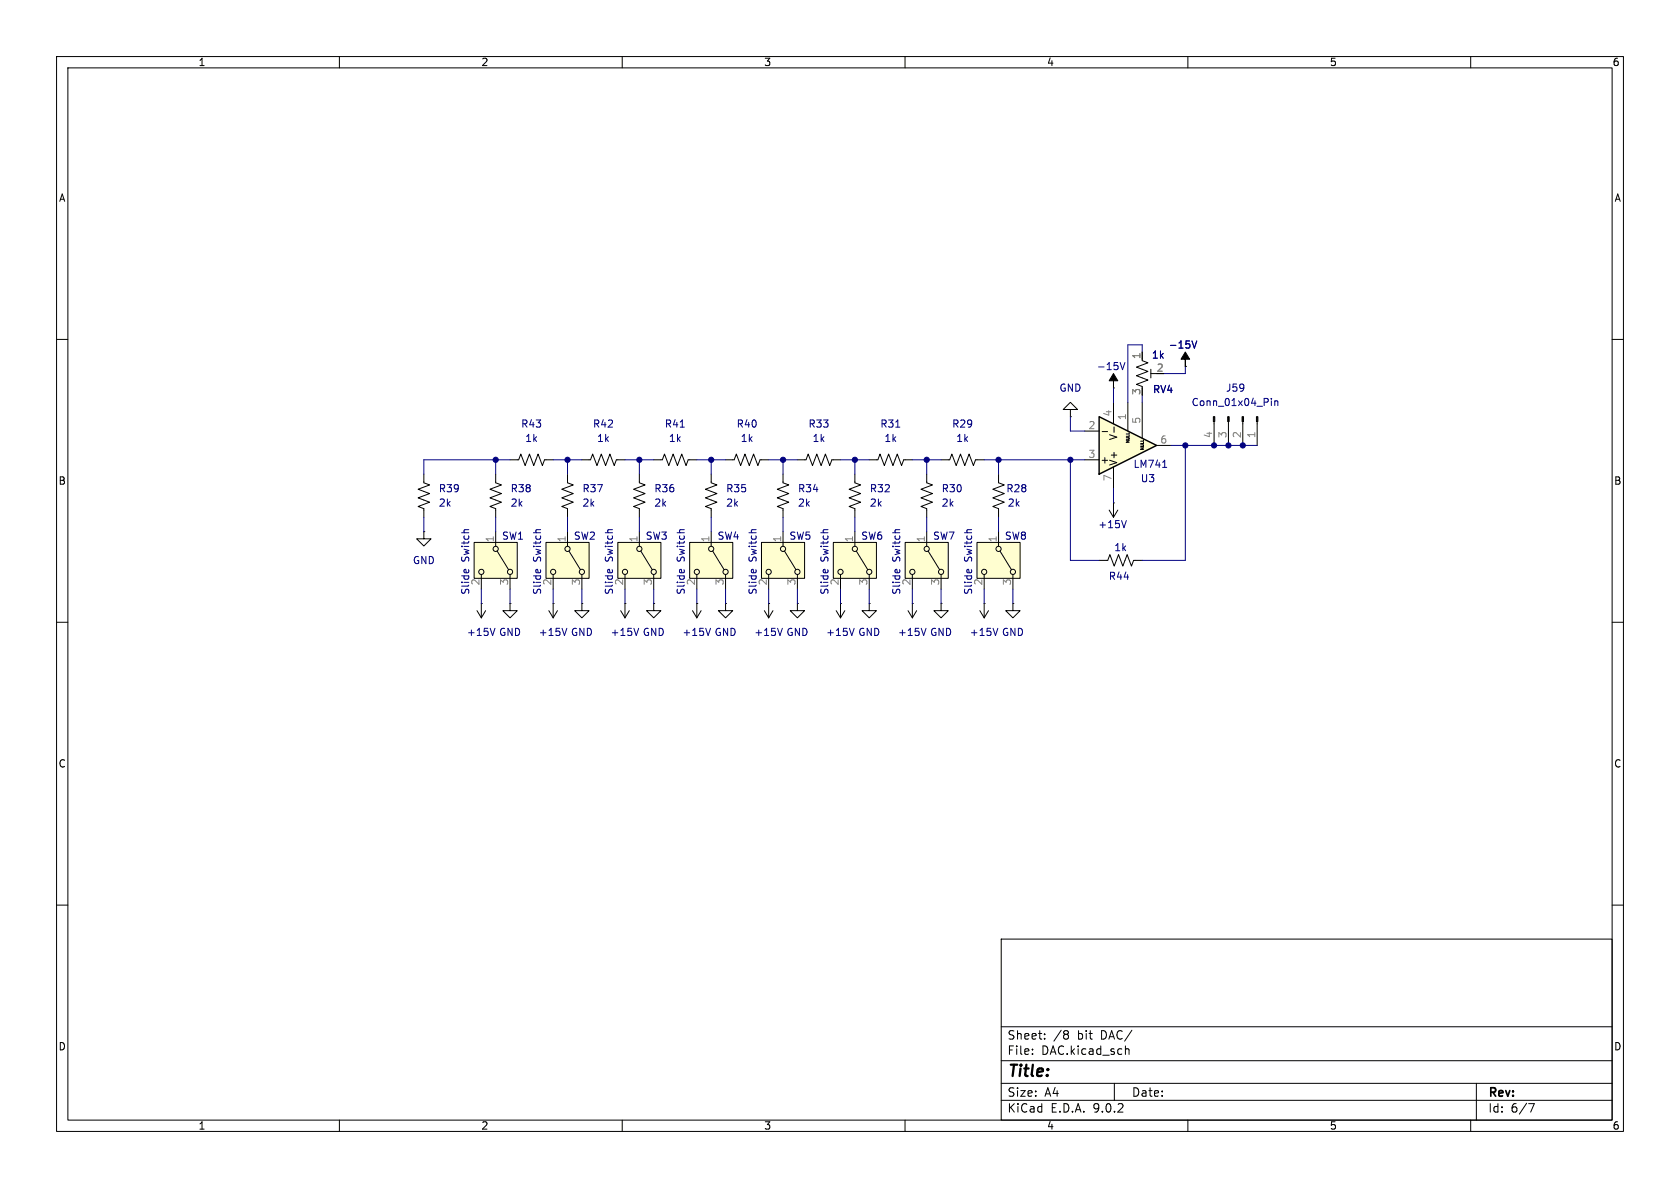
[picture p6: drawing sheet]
<svg xmlns="http://www.w3.org/2000/svg" width="297mm" height="210mm" viewBox="0 0 297 210" stroke-linecap="round" stroke-linejoin="round" font-family="sans-serif">
<g fill="none" stroke="#000" stroke-width=".18">
<path d="M10 10h277v190h-277zM12 12h273v186h-273zM60 10v2M110 10v2M160 10v2M210 10v2M260 10v2M10 60h2M285 60h2M10 110h2M285 110h2M10 160h2"/>
<path d="M177 166h108v32h-108zM285 160h2M60 198v2M110 198v2M160 198v2M177 194.5h108M177 191.5h108M177 187.5h108M177 181.5h108M182.5 186.3v.1M182.5 185.5v.1M184.7 183.6v.1"/>
<path d="M184.7 182.8v.1M188.6 182.2l.3 .3-.3 .3 .2 .2 .1 .4-.3 .3M197 191.5v3M199 185.5l.2-.1 .3 .1 .1 .9M210 198v2M260 198v2M261 191.5v6.5M270.2 195.1h1l-.6 1.5"/>
</g>
<path d="M96.5 95.9h7.6v6.3h-7.6z" fill="#fffed0"/>
<g fill="none" stroke="#000" stroke-width=".18">
<path d="M189.2 72.4h1.3l-1.3-1.3-1.2 1.3h1.2v1.3M189.2 73.7h.1M214.6 74.5v4.2M217.2 74.5v4.2M219.7 74.5v4.2M222.2 74.5v4.2M96.5 95.9h7.6v6.3h-7.6zM100.3 94v2.5M100.6 97.4l2 3.3M97.8 101.6v2.5M102.9 101.6v2.5"/>
<circle cx="100.3" cy="97" r=".46"/>
<circle cx="97.8" cy="101.1" r=".46"/>
<circle cx="102.9" cy="101.1" r=".46"/>
</g>
<path d="M224.8 70.4v.2M224.8 70.9v.8M225.4 70.9v.8M225.4 71l.1-.1h.3l.1 .8M94.7 100.8l.3-.2 .2 .7M95.5 100.7l.1 .1" fill="none" stroke="#000084" stroke-width=".18"/>
<path d="M214.5 73.7h.3v.8h-.3zM217 73.7h.3v.8h-.3zM219.6 73.7h.2v.8h-.2zM222.1 73.7h.3v.8h-.3z" fill="#000" stroke="#000" stroke-width=".18"/>
<path d="M194.3 73.7l10.2 5-10.2 5.1z" fill="#fffed0"/>
<path d="M194.3 73.7l10.2 5-10.2 5.1z" fill="none" stroke="#000" stroke-width=".25"/>
<g fill="none" stroke="#000" stroke-width=".18">
<path d="M191.8 76.2h2.5M194.8 76.3h1M196.8 68.6h.1M196.8 71.1v3.8M196.9 75.5v.9M199.1 77.9h.5l-.5 .3h.5M199.1 77.7h.4M199.1 77.4h.4M199.1 77.1h.5M199.4 71.1v5.1M199.6 76.5v.2h-.5M201.6 79.2h.6l-.6 .3h.6"/>
<path d="M201.6 78.9h.5M201.6 78.6h.5M201.6 78.4h.6M201.9 71.1v6.4M202.2 77.7v.3h-.6M204.5 78.7h2.5M209.5 64.8h.1M87.6 83.8v1.5l1 .4-2 .8 2 .7-2 .8 2 .8-2 .7 1 .4v1.5M90.2 81.3h1.5l.4-1 .7 2 .8-2 .8 2 .7-2 .8 2 .4-1h1.5M191.8 81.3h2.5M196.8 82.6v3.8M97 108l.8 1.2"/>
<path d="M97.8 106.7h.1M97.8 106.7v2.5M98.6 108l-.8 1.2M102.9 106.7v1.3h1.2l-1.2 1.2-1.3-1.2h1.3M102.9 106.7h.1"/>
</g>
<path d="M198 64.1l.4 1.2 .5-1.2M210.7 60.3l.4 1.2 .5-1.2M205.5 82.6h.8M100.2 111.1l-.4 1.2" fill="none" stroke="#000084" stroke-width=".18"/>
<path d="M196.8 66l.8 1.3h-.8v1.3v-1.3h-.7zM209.5 62.2l.8 1.3h-.8v1.3v-1.3h-.7z" fill="#000" stroke="#000" stroke-width=".18"/>
<path d="M109.2 95.9h7.6v6.3h-7.6z" fill="#fffed0"/>
<g fill="none" stroke="#000" stroke-width=".18">
<path d="M74.9 94v1.3h1.3l-1.3 1.2-1.2-1.2h1.2M74.9 94h.1M74.9 83.8v1.5l1 .4-2 .8 2 .7-2 .8 2 .8-2 .7 1 .4v1.5M100.3 83.8v1.5l1 .4-2 .8 2 .7-2 .8 2 .8-2 .7 1 .4v1.5M109.2 95.9h7.6v6.3h-7.6zM113 94v2.5M113.3 97.4l2 3.3M84.3 108l.8 1.2M85.1 106.7h.1M85.1 106.7v2.5M85.9 108l-.8 1.2M90.2 106.7v1.3h1.2l-1.2 1.2-1.3-1.2h1.3"/>
<path d="M90.2 106.7h.1M110.5 101.6v2.5M115.6 101.6v2.5"/>
<circle cx="113" cy="97" r=".46"/>
<circle cx="110.5" cy="101.1" r=".46"/>
<circle cx="115.6" cy="101.1" r=".46"/>
</g>
<path d="M87.5 111.1l-.4 1.2M107.4 100.8l.3-.2 .2 .7M108.2 100.7l.1 .1" fill="none" stroke="#000084" stroke-width=".18"/>
<path d="M83.8 95.9h7.6v6.3h-7.6z" fill="#fffed0"/>
<g fill="none" stroke="#000" stroke-width=".18">
<path d="M83.8 95.9h7.6v6.3h-7.6zM87.6 94v2.5M87.9 97.4l2 3.3M102.9 81.3h1.5l.4-1 .7 2 .8-2 .8 2 .7-2 .8 2 .4-1h1.5M113 83.8v1.5l1 .4-2 .8 2 .7-2 .8 2 .8-2 .7 1 .4v1.5M115.6 81.3h1.5l.4-1 .7 2 .8-2 .8 2 .7-2 .8 2 .4-1h1.5M125.7 83.8v1.5l1 .4-2 .8 2 .7-2 .8 2 .8-2 .7 1 .4v1.5M138.4 83.8v1.5l1 .4-2 .8 2 .7-2 .8 2 .8-2 .7 1 .4v1.5M141 81.3h1.5l.4-1 .7 2 .8-2 .8 2 .7-2 .8 2 .4-1h1.5M85.1 101.6v2.5M90.2 101.6v2.5M135.1 108l.8 1.2"/>
<path d="M135.9 106.7h.1M135.9 106.7v2.5M136.7 108l-.8 1.2"/>
<circle cx="87.6" cy="97" r=".46"/>
<circle cx="85.1" cy="101.1" r=".46"/>
<circle cx="90.2" cy="101.1" r=".46"/>
</g>
<path d="M82 100.8l.3-.2 .2 .7M82.8 100.7l.1 .1M138.3 111.1l-.4 1.2" fill="none" stroke="#000084" stroke-width=".18"/>
<path d="M120.3 75.5h.7" fill="none" stroke="#000080" stroke-width=".18"/>
<path d="M134.6 95.9h7.6v6.3h-7.6z" fill="#fffed0"/>
<g fill="none" stroke="#000" stroke-width=".18">
<path d="M128.3 81.3h1.5l.4-1 .7 2 .8-2 .8 2 .7-2 .8 2 .4-1h1.5M134.6 95.9h7.6v6.3h-7.6zM138.4 94v2.5M138.7 97.4l2 3.3M109.7 108l.8 1.2M110.5 106.7h.1M110.5 106.7v2.5M111.3 108l-.8 1.2M115.6 106.7v1.3h1.2l-1.2 1.2-1.3-1.2h1.3M115.6 106.7h.1M128.3 106.7v1.3h1.2l-1.2 1.2-1.3-1.2h1.3M128.3 106.7h.1"/>
<path d="M135.9 101.6v2.5M141 106.7v1.3h1.2l-1.2 1.2-1.3-1.2h1.3M141 106.7h.1M141 101.6v2.5"/>
<circle cx="138.4" cy="97" r=".46"/>
<circle cx="135.9" cy="101.1" r=".46"/>
<circle cx="141" cy="101.1" r=".46"/>
</g>
<path d="M112.9 111.1l-.4 1.2M132.8 100.8l.3-.2 .2 .7M133.6 100.7l.1 .1" fill="none" stroke="#000084" stroke-width=".18"/>
<path d="M121.9 95.9h7.6v6.3h-7.6z" fill="#fffed0"/>
<g fill="none" stroke="#000" stroke-width=".18">
<path d="M201.9 63.8l1 .3-2 .8 2 .8-2 .7 2 .8-2 .7 1 .4v.3M201.9 62.2v1.3M203.5 65.3v1.5M203.5 66h1M121.9 95.9h7.6v6.3h-7.6zM125.7 94v2.5M126 97.4l2 3.3M194.3 99.1h1.5l.4-1.1 .8 2.1 .7-2.1 .8 2.1 .8-2.1 .7 2.1 .4-1h1.5M196.1 90.2l.7 1.2M196.8 88.9h.1M196.8 88.9v2.5M197.6 90.2l-.8 1.2"/>
<path d="M122.4 108l.8 1.2M123.2 106.7h.1M123.2 101.6v2.5M123.2 106.7v2.5M124 108l-.8 1.2M128.3 101.6v2.5M153.7 106.7v1.3h1.2l-1.2 1.2-1.3-1.2h1.3M153.7 106.7h.1"/>
<circle cx="125.7" cy="97" r=".46"/>
<circle cx="123.2" cy="101.1" r=".46"/>
<circle cx="128.3" cy="101.1" r=".46"/>
</g>
<path d="M199.1 92l-.4 1.3M120.1 100.8l.3-.2 .2 .7M120.9 100.7l.1 .1M125.6 111.1l-.4 1.2" fill="none" stroke="#000084" stroke-width=".18"/>
<path d="M172.7 95.9h7.6v6.3h-7.6z" fill="#fffed0"/>
<g fill="none" stroke="#000" stroke-width=".18">
<path d="M163.8 83.8v1.5l1 .4-2 .8 2 .7-2 .8 2 .8-2 .7 1 .4v1.5M166.4 81.3h1.5l.4-1 .7 2 .8-2 .8 2 .7-2 .8 2 .4-1h1.5M172.7 95.9h7.6v6.3h-7.6zM176.5 94v2.5M176.8 97.4l2 3.3M173.2 108l.8 1.2M174 106.7h.1M174 101.6v2.5M174 106.7v2.5M174.8 108l-.8 1.2M179.1 106.7v1.3h1.2l-1.2 1.2-1.3-1.2h1.3M179.1 106.7h.1"/>
<path d="M179.1 101.6v2.5"/>
<circle cx="176.5" cy="97" r=".46"/>
<circle cx="174" cy="101.1" r=".46"/>
<circle cx="179.1" cy="101.1" r=".46"/>
</g>
<path d="M170.9 100.8l.3-.2 .2 .7M171.7 100.7l.1 .1M176.4 111.1l-.4 1.2" fill="none" stroke="#000084" stroke-width=".18"/>
<path d="M160 95.9h7.6v6.3h-7.6z" fill="#fffed0"/>
<g fill="none" stroke="#000" stroke-width=".18">
<path d="M160 95.9h7.6v6.3h-7.6zM163.8 94v2.5M164.1 97.4l2 3.3M147.8 108l.8 1.2M148.6 106.7h.1M148.6 106.7v2.5M149.4 108l-.8 1.2M161.3 101.6v2.5M166.4 101.6v2.5"/>
<circle cx="163.8" cy="97" r=".46"/>
<circle cx="161.3" cy="101.1" r=".46"/>
<circle cx="166.4" cy="101.1" r=".46"/>
</g>
<path d="M151 111.1l-.4 1.2M158.2 100.8l.3-.2 .2 .7M159 100.7l.1 .1" fill="none" stroke="#000084" stroke-width=".18"/>
<path d="M147.3 95.9h7.6v6.3h-7.6z" fill="#fffed0"/>
<g fill="none" stroke="#000" stroke-width=".18">
<path d="M201.9 62.2v1.3M209.5 64.8h.1M147.3 95.9h7.6v6.3h-7.6zM151.1 83.8v1.5l1 .4-2 .8 2 .7-2 .8 2 .8-2 .7 1 .4v1.5M151.1 94v2.5M151.4 97.4l2 3.3M153.7 81.3h1.5l.4-1 .7 2 .8-2 .8 2 .7-2 .8 2 .4-1h1.5M176.5 83.8v1.5l1 .4-2 .8 2 .7-2 .8 2 .8-2 .7 1 .4v1.5M148.6 101.6v2.5M153.7 101.6v2.5M160.5 108l.8 1.2M161.3 106.7h.1"/>
<path d="M161.3 106.7v2.5M162.1 108l-.8 1.2M166.4 106.7v1.3h1.2l-1.2 1.2-1.3-1.2h1.3M166.4 106.7h.1"/>
<circle cx="151.1" cy="97" r=".46"/>
<circle cx="148.6" cy="101.1" r=".46"/>
<circle cx="153.7" cy="101.1" r=".46"/>
</g>
<path d="M210.7 60.3l.4 1.2 .5-1.2M145.5 100.8l.3-.2 .2 .7M146.3 100.7l.1 .1M163.7 111.1l-.4 1.2" fill="none" stroke="#000084" stroke-width=".18"/>
<g fill="none" stroke="#000080" stroke-width=".18">
<path d="M158.4 75.5h.7M189.2 73.7v2.5h2.6M196.8 68.6v2.5M201.9 62.2v-1.2h-2.5v10.1M201.9 69.9v1.2M207 78.7h15.2M209.5 78.7v20.4h-7.6M209.5 64.8v1.2h-3.8M74.9 91.4v2.6M87.6 81.3v2.5M87.6 91.4v2.6M90.2 81.3h-15.3v2.5"/>
<path d="M97.8 81.3h5.1M100.3 81.3v2.5M100.3 91.4v2.6M110.5 81.3h5.1M113 81.3v2.5M113 91.4v2.6M123.2 81.3h5.1M125.7 81.3v2.5M125.7 91.4v2.6M135.9 81.3h5.1M138.4 81.3v2.5M138.4 91.4v2.6"/>
<path d="M148.6 81.3h5.1M151.1 81.3v2.5M151.1 91.4v2.6M161.3 81.3h5.1M163.8 81.3v2.5M163.8 91.4v2.6M174 81.3h17.8M176.5 81.3v2.5M176.5 91.4v2.6M189.2 81.3v17.8h5.1M196.8 86.4v2.5M85.1 104.1v2.6"/>
<path d="M90.2 104.1v2.6M97.8 104.1v2.6M102.9 104.1v2.6M110.5 104.1v2.6M115.6 104.1v2.6M123.2 104.1v2.6M128.3 104.1v2.6M135.9 104.1v2.6M141 104.1v2.6M148.6 104.1v2.6M153.7 104.1v2.6M161.3 104.1v2.6"/>
<path d="M166.4 104.1v2.6M174 104.1v2.6M179.1 104.1v2.6"/>
</g>
<g fill="#000080" stroke="#000080" stroke-width=".18">
<circle cx="189.2" cy="81.3" r=".46"/>
<circle cx="176.5" cy="81.3" r=".46"/>
<circle cx="163.8" cy="81.3" r=".46"/>
<circle cx="151.1" cy="81.3" r=".46"/>
<circle cx="100.3" cy="81.3" r=".46"/>
<circle cx="87.6" cy="81.3" r=".46"/>
<circle cx="209.5" cy="78.7" r=".46"/>
<circle cx="214.6" cy="78.7" r=".46"/>
<circle cx="219.7" cy="78.7" r=".46"/>
<circle cx="217.2" cy="78.7" r=".46"/>
<circle cx="125.7" cy="81.3" r=".46"/>
<circle cx="113" cy="81.3" r=".46"/>
<circle cx="138.4" cy="81.3" r=".46"/>
</g>
<text font-size="2.8" x="178" y="190.9">Title:</text>
<g font-size="2.1">
<text x="178" y="184">Sheet:</text>
<text x="186.2" y="184">/8</text>
<text x="190.5" y="184">bit</text>
<text x="194.8" y="184">DAC/</text>
<text x="178" y="186.7">File:</text>
<text x="184.1" y="186.7">DAC.kicad_sch</text>
<text x="178" y="196.9">KiCad</text>
<text x="178" y="194.1">Size:</text>
<text x="184.7" y="194.1">A4</text>
<text x="185.7" y="196.9">E.D.A.</text>
<text x="193.3" y="196.9">9.0.2</text>
<text x="200" y="194.1">Date:</text>
<text x="263" y="194.3">Rev:</text>
<text x="263" y="196.9">Id:</text>
<text x="267.1" y="196.9">6/7</text>
</g>
<g font-size="1.8">
<text x="35" y="11.9">1</text>
<text x="85" y="11.9">2</text>
<text x="135" y="11.9">3</text>
<text x="185" y="11.9">4</text>
<text x="235" y="11.9">5</text>
<text x="285" y="11.9">6</text>
<text x="10.3" y="35.9">A</text>
<text x="285.3" y="35.9">A</text>
<text x="197.7" y="77.9" transform="rotate(-90 197.7 77.9)">V-</text>
<text x="194.4" y="82.1">+</text>
<text x="197.7" y="82.4" transform="rotate(-90 197.7 82.4)">V+</text>
<text x="10.3" y="85.9">B</text>
<text x="285.3" y="85.9">B</text>
<text x="10.3" y="135.9">C</text>
<text x="285.3" y="135.9">C</text>
<text x="10.3" y="185.9">D</text>
<text x="285.3" y="185.9">D</text>
<text x="35" y="199.9">1</text>
<text x="85" y="199.9">2</text>
<text x="135" y="199.9">3</text>
<text x="185" y="199.9">4</text>
<text x="235" y="199.9">5</text>
<text x="285" y="199.9">6</text>
</g>
<g font-size="1.8" fill="#000084">
<text x="193.8" y="65.6">-15V</text>
<text x="203.5" y="63.6">1k</text>
<text x="206.5" y="61.8">-15V</text>
<text x="187.2" y="69.4">GND</text>
<text x="210.6" y="72">Conn_01x04_Pin</text>
<text x="92.8" y="78.3">1k</text>
<text x="105.5" y="78.3">1k</text>
<text x="118.2" y="78.3">1k</text>
<text x="130.9" y="78.3">1k</text>
<text x="143.6" y="78.3">1k</text>
<text x="156.3" y="78.3">1k</text>
<text x="169" y="78.3">1k</text>
<text x="200.3" y="82.9">LM741</text>
<text x="77.5" y="89.8">2k</text>
<text x="90.2" y="89.8">2k</text>
<text x="102.9" y="89.8">2k</text>
<text x="115.6" y="89.8">2k</text>
<text x="128.3" y="89.8">2k</text>
<text x="141" y="89.8">2k</text>
<text x="153.7" y="89.8">2k</text>
<text x="166.4" y="89.8">2k</text>
<text x="178.1" y="89.8">2k</text>
<text x="194.1" y="93.6">+15V</text>
<text x="72.9" y="99.9">GND</text>
<text x="83.2" y="99.3" transform="rotate(-90 83.2 99.3)">Switch</text>
<text x="95.9" y="99.3" transform="rotate(-90 95.9 99.3)">Switch</text>
<text x="108.6" y="99.3" transform="rotate(-90 108.6 99.3)">Switch</text>
<text x="121.3" y="99.3" transform="rotate(-90 121.3 99.3)">Switch</text>
<text x="134" y="99.3" transform="rotate(-90 134 99.3)">Switch</text>
<text x="146.7" y="99.3" transform="rotate(-90 146.7 99.3)">Switch</text>
<text x="159.4" y="99.3" transform="rotate(-90 159.4 99.3)">Switch</text>
<text x="172.1" y="99.3" transform="rotate(-90 172.1 99.3)">Switch</text>
<text x="196.9" y="97.6">1k</text>
<text x="83.2" y="105.2" transform="rotate(-90 83.2 105.2)">Slide</text>
<text x="95.9" y="105.2" transform="rotate(-90 95.9 105.2)">Slide</text>
<text x="108.6" y="105.2" transform="rotate(-90 108.6 105.2)">Slide</text>
<text x="121.3" y="105.2" transform="rotate(-90 121.3 105.2)">Slide</text>
<text x="134" y="105.2" transform="rotate(-90 134 105.2)">Slide</text>
<text x="146.7" y="105.2" transform="rotate(-90 146.7 105.2)">Slide</text>
<text x="159.4" y="105.2" transform="rotate(-90 159.4 105.2)">Slide</text>
<text x="172.1" y="105.2" transform="rotate(-90 172.1 105.2)">Slide</text>
<text x="82.4" y="112.6">+15V</text>
<text x="88.1" y="112.6">GND</text>
<text x="95.1" y="112.6">+15V</text>
<text x="100.8" y="112.6">GND</text>
<text x="107.8" y="112.6">+15V</text>
<text x="113.5" y="112.6">GND</text>
<text x="120.5" y="112.6">+15V</text>
<text x="126.2" y="112.6">GND</text>
<text x="133.2" y="112.6">+15V</text>
<text x="138.9" y="112.6">GND</text>
<text x="145.9" y="112.6">+15V</text>
<text x="151.6" y="112.6">GND</text>
<text x="158.6" y="112.6">+15V</text>
<text x="164.3" y="112.6">GND</text>
<text x="171.3" y="112.6">+15V</text>
<text x="177" y="112.6">GND</text>
</g>
<g font-size="1.8" fill="#808080">
<text x="201.7" y="63.6" transform="rotate(-90 201.7 63.6)">1</text>
<text x="204.4" y="65.8">2</text>
<text x="201.7" y="69.9" transform="rotate(-90 201.7 69.9)">3</text>
<text x="192.3" y="75.9">2</text>
<text x="196.6" y="73.7" transform="rotate(-90 196.6 73.7)">4</text>
<text x="199.1" y="74.4" transform="rotate(-90 199.1 74.4)">1</text>
<text x="201.7" y="75" transform="rotate(-90 201.7 75)">5</text>
<text x="214.4" y="77.5" transform="rotate(-90 214.4 77.5)">4</text>
<text x="216.9" y="77.5" transform="rotate(-90 216.9 77.5)">3</text>
<text x="219.5" y="77.5" transform="rotate(-90 219.5 77.5)">2</text>
<text x="222" y="77.5" transform="rotate(-90 222 77.5)">1</text>
<text x="192.3" y="81">3</text>
<text x="205" y="78.5">6</text>
<text x="196.6" y="85.2" transform="rotate(-90 196.6 85.2)">7</text>
<text x="87.4" y="96" transform="rotate(-90 87.4 96)">1</text>
<text x="100.1" y="96" transform="rotate(-90 100.1 96)">1</text>
<text x="112.8" y="96" transform="rotate(-90 112.8 96)">1</text>
<text x="125.5" y="96" transform="rotate(-90 125.5 96)">1</text>
<text x="138.2" y="96" transform="rotate(-90 138.2 96)">1</text>
<text x="150.9" y="96" transform="rotate(-90 150.9 96)">1</text>
<text x="163.6" y="96" transform="rotate(-90 163.6 96)">1</text>
<text x="176.3" y="96" transform="rotate(-90 176.3 96)">1</text>
<text x="84.8" y="103.6" transform="rotate(-90 84.8 103.6)">2</text>
<text x="89.9" y="103.6" transform="rotate(-90 89.9 103.6)">3</text>
<text x="97.5" y="103.6" transform="rotate(-90 97.5 103.6)">2</text>
<text x="102.6" y="103.6" transform="rotate(-90 102.6 103.6)">3</text>
<text x="110.2" y="103.6" transform="rotate(-90 110.2 103.6)">2</text>
<text x="115.3" y="103.6" transform="rotate(-90 115.3 103.6)">3</text>
<text x="122.9" y="103.6" transform="rotate(-90 122.9 103.6)">2</text>
<text x="128" y="103.6" transform="rotate(-90 128 103.6)">3</text>
<text x="135.6" y="103.6" transform="rotate(-90 135.6 103.6)">2</text>
<text x="140.7" y="103.6" transform="rotate(-90 140.7 103.6)">3</text>
<text x="148.3" y="103.6" transform="rotate(-90 148.3 103.6)">2</text>
<text x="153.4" y="103.6" transform="rotate(-90 153.4 103.6)">3</text>
<text x="161" y="103.6" transform="rotate(-90 161 103.6)">2</text>
<text x="166.1" y="103.6" transform="rotate(-90 166.1 103.6)">3</text>
<text x="173.7" y="103.6" transform="rotate(-90 173.7 103.6)">2</text>
<text x="178.8" y="103.6" transform="rotate(-90 178.8 103.6)">3</text>
</g>
<g font-size="1.8" fill="#000080">
<text x="203.7" y="69.7">RV4</text>
<text x="216.6" y="69.4">J59</text>
<text x="92" y="75.8">R43</text>
<text x="104.7" y="75.8">R42</text>
<text x="117.4" y="75.8">R41</text>
<text x="130.1" y="75.8">R40</text>
<text x="142.8" y="75.8">R33</text>
<text x="155.5" y="75.8">R31</text>
<text x="168.2" y="75.8">R29</text>
<text x="77.5" y="87.2">R39</text>
<text x="90.2" y="87.2">R38</text>
<text x="102.9" y="87.2">R37</text>
<text x="115.6" y="87.2">R36</text>
<text x="128.3" y="87.2">R35</text>
<text x="141" y="87.2">R34</text>
<text x="153.7" y="87.2">R32</text>
<text x="166.4" y="87.2">R30</text>
<text x="177.8" y="87.2">R28</text>
<text x="201.6" y="85.4">U3</text>
<text x="88.7" y="95.6">SW1</text>
<text x="101.4" y="95.6">SW2</text>
<text x="114.1" y="95.6">SW3</text>
<text x="126.8" y="95.6">SW4</text>
<text x="139.5" y="95.6">SW5</text>
<text x="152.2" y="95.6">SW6</text>
<text x="164.9" y="95.6">SW7</text>
<text x="177.6" y="95.6">SW8</text>
<text x="195.9" y="102.7">R44</text>
</g>
<g font-size=".7">
<text x="199.9" y="78.6" transform="rotate(-90 199.9 78.6)">NULL</text>
<text x="202.4" y="79.8" transform="rotate(-90 202.4 79.8)">NULL</text>
</g>
</svg>
